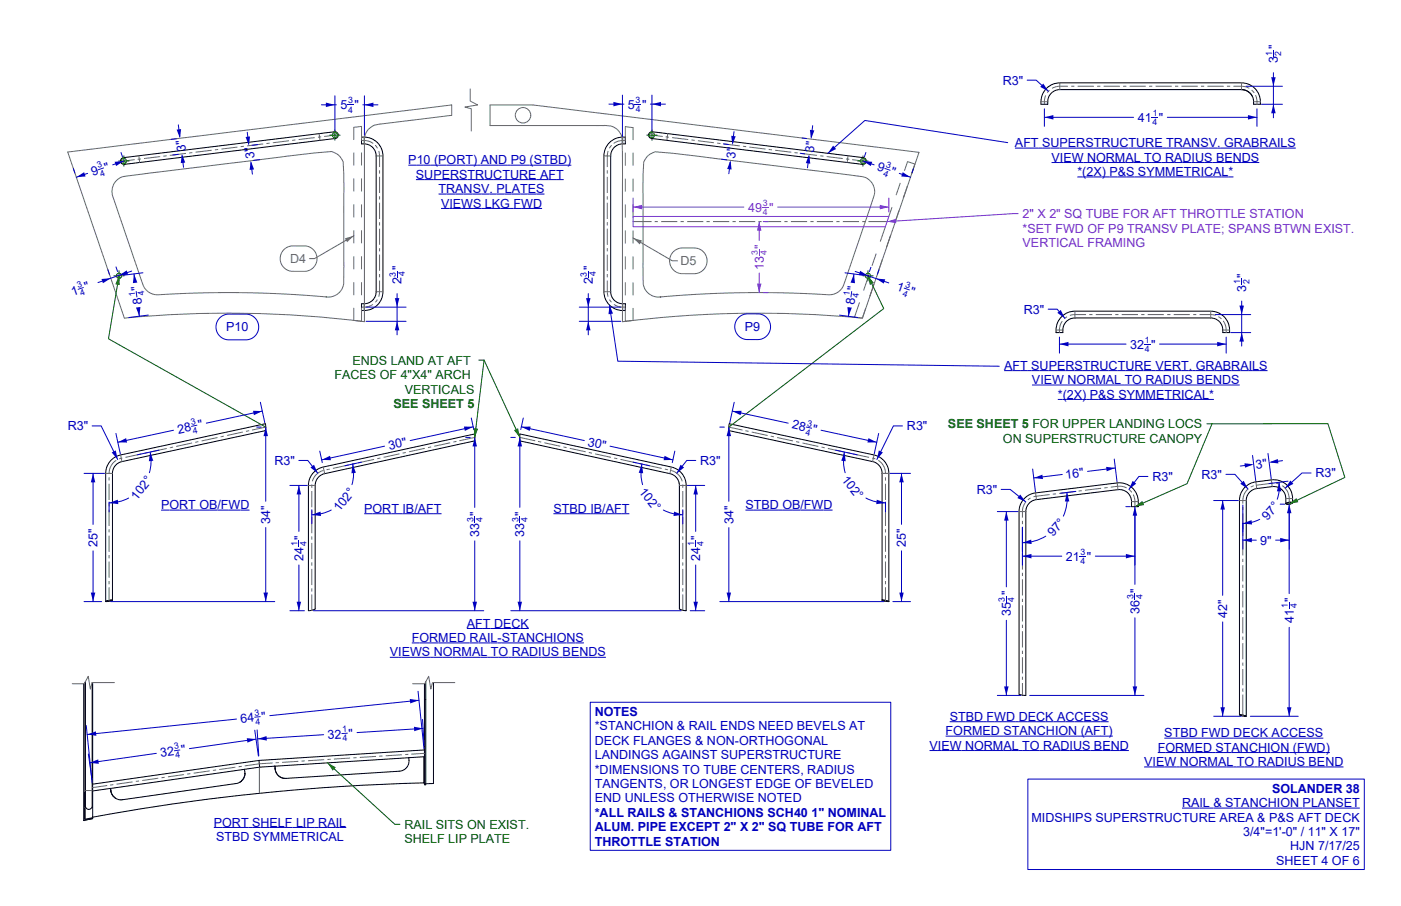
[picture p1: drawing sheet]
<svg xmlns="http://www.w3.org/2000/svg" width="432mm" height="279mm" viewBox="0 0 432 279" stroke-linecap="round" stroke-linejoin="round" font-family="sans-serif">
<!-- layer: Make2D -->
<g fill="#000">
<circle cx="398.2" cy="155.1" r=".09"/>
<circle cx="32.8" cy="185.4" r=".09"/>
<circle cx="273.7" cy="185.4" r=".09"/>
<circle cx="75.5" cy="238.5" r=".09"/>
<circle cx="130.8" cy="233.4" r=".09"/>
<circle cx="383.9" cy="220.8" r=".09"/>
</g>
<g fill="none" stroke="#000" stroke-width=".31">
<path d="M322.5 27.3a5.8 5.8 0 0 1 4.1-1.7h56a5.7 5.7 0 0 1 5.7 6.6h-1.9a3.8 3.8 0 0 0-3.8-4.6h-56a3.8 3.8 0 0 0-3.7 4.6h-1.9a5.5 5.5 0 0 1 1.5-4.9zM382.6 27.6a3.7 3.7 0 0 1 3.4 2.1M37.4 49a4.3 4.3 0 0 1 2.8-.6l60.8-7.5a4.3 4.3 0 0 1 2.8-.1 1.08 1.08 0 0 1 .3 1.3 1.08 1.08 0 0 1-1.1 .6l-61.7 7.6a7.3 7.3 0 0 1-3.7 .2l-.4-.6zM111.4 42.3a5.9 5.9 0 0 1 6.6 5.8v41.9a5.8 5.8 0 0 1-6.6 5.7v-2a3.8 3.8 0 0 0 4.5-3.7v-41.9a3.8 3.8 0 0 0-4.5-3.7zM187.8 44a5.7 5.7 0 0 1 4.9-1.6v2a3.8 3.8 0 0 0-4.5 3.7v41.9a3.8 3.8 0 0 0 4.5 3.7v2a5.8 5.8 0 0 1-6.6-5.7v-41.9a5.8 5.8 0 0 1 1.7-4.1zM200.1 41.1a2.76 2.76 0 0 1 2.7-.3l61.2 7.6a4.3 4.3 0 0 1 2.8 .6 1.08 1.08 0 0 1 0 1.3 1.08 1.08 0 0 1-1.3 .4l-61.7-7.6a7.3 7.3 0 0 1-3.6-.7l-.3-.7zM327.2 97.7a5.8 5.8 0 0 1 4.1-1.7h41.9a5.8 5.8 0 0 1 5.7 6.6h-2a3.8 3.8 0 0 0-3.7-4.5h-41.9a3.8 3.8 0 0 0-3.7 4.5h-2a5.7 5.7 0 0 1 1.6-4.9zM81.7 132.8h.1M81.7 130.7h.1M160.2 133.8l46.7 10.2a5.8 5.8 0 0 1 4.6 5.7l-.1 38.6-2-.5v-38.1a3.7 3.7 0 0 0-2.9-3.6l-46.3-10.1zM224.8 130.7l44.6 9.6a5.8 5.8 0 0 1 4.6 5.7v39.5l-2.1-.4v-39.1a3.7 3.7 0 0 0-3-3.7l-44.1-9.5zM224.8 130.7h.1"/>
<path d="M224.8 132.8h.1M96.9 145.5l1.3-1 1.4-.5 46.7-10.2v2.2l-46.2 10.1a3.7 3.7 0 0 0-3 3.6v38.1l-2 .5v-39l.6-2.2zM315.7 153.7a10.3 10.3 0 0 1 6.8-2.1l19.1-2.3a10.5 10.5 0 0 1 6.1 .3 6.4 6.4 0 0 1 3.1 6.6h-2.1a4.2 4.2 0 0 0-3.6-5.2l-25.5 3.1a3.9 3.9 0 0 0-3.4 4.7v55.6l-.3 .1-1.8-.4v-55.7a6.1 6.1 0 0 1 1.6-4.7zM396.3 155.3v-1.5a3.7 3.7 0 0 0-4.2-3.7l-4.8 .6a3.7 3.7 0 0 0-3.2 3.7v66.5M396.6 155.2l.3-.2a.88 .88 0 0 1 1.2 .2l-.3 .1a.88 .88 0 0 1-1.2-.1zM398.4 155.1l-1.1 .4-1-.2M398.4 155.1l-1.1-.2-1 .4M398.4 155.1a6 6 0 0 0-6.6-7.1l-4.7 .6a5.8 5.8 0 0 0-5.1 5.8v66M34.4 185.1h.1M34.5 185.1l-1.7 .3 1.6-.3M34.7 185.1l-2.1 .4M34.7 185.1h.1"/>
<path d="M34.7 185.1v-39.1a3.7 3.7 0 0 1 2.9-3.7l44.1-9.5 .1-2-.1-.1-44.5 9.6a5.8 5.8 0 0 0-4.6 5.7v39.5M271.9 185.1h.1M271.9 185.1l2.1 .4M272.1 185.1h.1M272.1 185.1l1.6 .3-1.6-.3M26.2 210.5v42.5h-.4v-42.1M26.3 210.2v38.5M28.4 210.5v37.3a1.15 1.15 0 0 1-.5 1.6 1.15 1.15 0 0 1-1.6-.7M28.6 210.5v42l-2.4 .4M130.8 210.9v4.9M130.8 215.8v26.2h.4v-26.2M130.8 215.8h.4"/>
<path d="M131.2 210.3v5.5M133.6 210.5v31.1l-2.4 .1M75.3 237.2l.2 1.3M75.5 238.5a3.2 3.2 0 0 1-2.7 3.1l-35 5a3.3 3.3 0 0 1-3.8-3.5l.4 1.7 1.3 1.4M75.5 238.5l-.4 1.6-1.3 1.2M79.8 234.5l.3 2.1M79.8 234.5l-51.2 7.3M84.7 236.3l-4.8 .3-51.3 7.3M84.7 236.3a3.3 3.3 0 0 0 3.5 3.7M84.8 236.3h.1M84.8 236.3v.8a3.2 3.2 0 0 0 3.4 2.9M126 233.7l-41.3 2.6"/>
<path d="M126 233.7a3.6 3.6 0 0 1-.5 2.7l-1 1-1.4 .4-34.9 2.2M126 233.7l4.7-.3v8l-26.5 1.2-26.5 2.3-24.4 3-24.7 4.1M130.7 233.4v8M130.8 231.3l-51 3.2M382 220.4l2.1 .5M382 220.4l1.1 .4M382.2 220.5l1.7 .3zM383.1 220.8l1 .1M28.4 252.5l-2 .4M28.6 252.2l-2.4 .4M80 244.7h.1M130.7 241.4h.1"/>
</g>
<g fill="none" stroke="#696969" stroke-width=".31">
<path d="M320.8 31.4h2.1M326.6 25.6v2M382.6 25.6v2M386.4 31.4h2.1M112.2 42.3v2.1M115.9 48.1h2.1M191.9 42.3v2.1M112.2 93.7v2.1M186.1 90h2.1M191.9 93.7v2.1M325.5 101.8h2.1M376.9 101.8h2.1"/>
<path d="M32.6 146h2.1M37.2 140.3h.1M37.2 140.3l.4 2M95.1 149.7h2M269.4 140.3l-.5 2M269.4 140.3h.1M314.1 157.8h2.1M319.2 152l.2 2.1M344.3 148.9l.1 1.1M349.8 154.7h-1.1M384.1 154.4h-2.1M387.1 148.6l.1 1"/>
<path d="M391.8 148l.2 1M398.4 153.8h-2.1M26.3 243.8h2.1"/>
</g>
<circle cx="383.1" cy="220.6" r=".06" fill="#696969"/>
<g fill="none" stroke="#696969" stroke-width=".31">
<path d="M144.9 27.4v3.7l2.3 1.3-3.9 .6 2 .5v6.9M164.3 32.4l118.9 14.6-17.4 51.1a335.4 335.4 0 0 0-74 1.1l-.1-57a4.9 4.9 0 0 0-5.1-3.5h-35.6M322.3 29.4l-.4 1.2v1.6M323.5 27.8l-.7 .8M329.1 26.6l-3.2 .1-1.6 .5M330.1 26.6h1M332.1 26.6h5M338.1 26.6h1M340.1 26.6h5M346.1 26.6h1M348.1 26.6h5M354.1 26.6h1"/>
<path d="M356.1 26.6h5M362.1 26.6h1M364.1 26.6h5M370.1 26.6h1M372.1 26.6h5M378.1 26.6h1M380.1 26.6l3.3 .1 1.6 .5M385.8 27.8l.7 .8M387 29.4l.4 1.2v1.6M20.9 46.9l17.4 51.2M41.4 49.3l-3.2 .4M42.8 48l.2 2.1"/>
<path d="M43.4 49l-1 .1M49.4 48.3l-5 .6M51.3 48l-.9 .2M57.3 47.3l-5 .6M59.3 47.1l-1 .1M65.2 46.3l-4.9 .6M67.2 46.1l-1 .1M73.2 45.4l-5 .6M75.2 45.1l-1 .1M81.1 44.4l-4.9 .6M83.1 44.1l-1 .2M89.1 43.4l-5 .6"/>
<path d="M91 43.2l-.9 .1M97 42.4l-5 .6M98.4 41.2l.2 2.1M99 42.2l-1 .1M103.2 41.7l-3.2 .4M109 47v4M109 55v4M111.4 43.3l1.9 .1 1.7 .8M111.4 43v-4l-2.4 .3v3.7M111.4 47v4M111.4 55v4M115.7 44.8l.6 .8"/>
<path d="M116.7 46.6l.3 1.1v3.8M117 54.5v5M117 52.5v1M186.1 48.1h2.1M187.2 54.5v5M187.2 52.5v1M187.4 46.6l-.2 1.1v3.8M188.5 44.8l-.6 .8M192.7 43.1v-4l2.4 .3v3.7M192.7 47.1v4M192.7 55.1v4M192.7 43.3l-1.8 .1-1.7 .8"/>
<path d="M195.1 47.1v4M195.1 55.1v4M199.8 47.9l2.2-1.1 4.8 .4 58.6 7.2a4.8 4.8 0 0 1 3.7 7l-7.3 21.2a24.1 24.1 0 0 1-2.6 6.7 6.6 6.6 0 0 1-5.6 1.5l-12.5-.5h-12.5l-12.5 .4-12.5 .9a4.8 4.8 0 0 1-5.4-4v-34.7l.2-2.9zM200.9 41.7l3.3 .4M205.2 42.2l1 .1M205.8 41.2l-.3 2.1M207.2 42.4l4.9 .6M213.1 43.2l1 .1M215.1 43.4l5 .6M221.1 44.1l.9 .2M223 44.4l5 .6M229 45.1l1 .1"/>
<path d="M231 45.4l4.9 .6M236.9 46.1l1 .1M238.9 46.3l5 .6M244.9 47.1l1 .1M246.9 47.3l4.9 .6M252.8 48l1 .2M254.8 48.3l5 .6M260.8 49l.9 .1M261.4 48l-.3 2.1M262.7 49.3l3.3 .4M277.5 56.4l-1.3 3.8M278.8 52.6l.9-2.8 2.3 .8-1 2.9"/>
<path d="M279.7 57.3l-1.3 3.8M109 63v4M109 71v4M109 79v4M111.4 63v4M111.4 71v4M111.4 79v4M117 78.5v5M117 76.5v1M117 70.5v5M117 62.5v5M117 60.5v1"/>
<path d="M117 68.5v1M187.2 78.5v5M187.2 70.5v5M187.2 62.5v5M187.2 60.5v1M187.2 68.5v1M187.2 76.5v1M192.7 63.1v4M192.7 71.1v4M192.7 79.1v4M195.1 63.1v4M195.1 71.1v4"/>
<path d="M195.1 79.1v4M195.1 68.3h5.7M201.8 68.3h1M203.8 68.3h5M209.8 68.3h1M211.8 68.3h5M217.8 68.3h1M219.8 68.3h5M225.8 68.3h1M227.8 68.3h5M233.8 68.3h1M235.8 68.3h5"/>
<path d="M241.8 68.3h1M243.8 68.3h5M249.8 68.3h1M251.8 68.3h5M257.8 68.3h1M259.8 68.3h5M265.8 68.3h1M267.8 68.3h5.6M270 78.2l-1.2 3.8M272.9 69.9l-1.6 4.5M274.9 64l-1 2.8M277.1 64.9l-1.3 3.8"/>
<path d="M109 87v4M111.4 95v4.1l-2.4-.3v-3.8M111.4 87v4M115 93.9l-1.7 .7-1.9 .1M115.9 90h2.1M116.3 92.4l-.6 .8M117 86.5v3.8l-.3 1.2M117 84.5v1M187.2 86.5v3.8l.2 1.2M187.2 84.5v1M187.9 92.4l.6 .8M189.2 93.9l1.6 .7 1.9 .1"/>
<path d="M192.7 95.1v4l2.4-.3v-3.7M192.7 87.1v4M195.1 87.1v4M264.9 93.4l-1.6 4.5 2.5 .2 1-2.9M267.5 85.8l-1.3 3.8M327.4 99l-.7 1.7-.2 1.9M328.8 97.7l-.7 .6M331.3 96v2.1M334.7 97h-3.8l-1.1 .3M335.7 97h1M337.7 97h5M343.7 97h1"/>
<path d="M345.7 97h5M351.7 97h1M353.7 97h5M359.7 97h1M361.7 97h5M367.7 97h1M369.7 97h3.9l1.1 .3M373.2 96v2.1M375.6 97.7l.8 .6M377.1 99l.7 1.7 .1 1.9M43.6 140l-4.9 1M45.5 139.6l-1 .2"/>
<path d="M51.4 138.3l-4.9 1.1M53.3 137.9l-.9 .2M59.2 136.6l-4.9 1.1M61.2 136.2l-1 .2M67 134.9l-4.9 1.1M69 134.5l-1 .2M74.8 133.2l-4.8 1.1M76.8 132.8l-1 .2M81.9 131.7l-4.1 .9M123.1 140l-4.9 1M125.1 139.5l-1 .3M130.9 138.3l-4.9 1"/>
<path d="M132.9 137.8l-1 .2M138.7 136.6l-4.8 1M140.7 136.1l-1 .2M146.3 134.9l-4.6 1M160.2 134.9l4.7 1M165.8 136.1l1 .2M167.8 136.6l4.9 1M173.7 137.8l.9 .2M175.6 138.3l4.9 1M181.5 139.5l.9 .3M183.4 140l4.9 1M224.6 131.7l4.2 .9"/>
<path d="M229.7 132.8l1 .2M231.7 133.2l4.9 1.1M237.6 134.5l.9 .2M239.5 134.9l4.9 1.1M245.4 136.2l1 .2M247.3 136.6l4.9 1.1M253.2 137.9l1 .2M255.2 138.3l4.8 1.1M261 139.6l1 .2M263 140l4.9 1M33.6 157.2v5M33.6 149.2v5"/>
<path d="M33.6 147.2v1M33.6 155.2v1M35.8 142a4.8 4.8 0 0 0-2.2 4.2M37.7 141.3l-1 .2M96.1 159.4v5M96.1 151.4v5M96.1 157.4v1M96.1 149.4v1M99.6 144l.5 2.1M99.7 145.1a4.8 4.8 0 0 0-3.4 3.3M101.6 144.7l-1 .2M107.5 143.4l-4.9 1"/>
<path d="M109.4 143l-.9 .2M115.3 141.7l-4.9 1M117.3 141.2l-1 .3M189.3 141.2l1 .3M191.2 141.7l4.9 1M197.1 143l1 .2M199.1 143.4l4.8 1M204.9 144.7l1 .2M206.9 145.1a4.8 4.8 0 0 1 3.4 3.3M206.9 144l-.4 2.1M209.4 149.7h2.1M210.4 149.4v1"/>
<path d="M210.4 159.4v5M210.4 151.4v5M210.4 157.4v1M268.8 141.3l1 .2M270.7 142a4.8 4.8 0 0 1 2.2 4.2M271.9 146h2M272.9 157.2v5M272.9 149.2v5M272.9 147.2v1M272.9 155.2v1M316.1 154.9a7.3 7.3 0 0 0-1 4.7M317.6 153.6l-.8 .5"/>
<path d="M323.5 152.5l-5 .7M325.5 152.3l-1 .1M331.4 151.6l-4.9 .6M333.4 151.3l-1 .1M339.4 150.6l-5 .6M341.4 150.3l-1 .2M342.4 150.2l1.6-.2a5 5 0 0 1 3.2 .5M344.4 150l.2 1M348.1 151l.7 .7M349.3 152.6l.5 1.5v2.1M350.8 154.7h-1M383.1 156.3v1"/>
<path d="M383.1 158.3v5M384.7 150.8l-.5 .4a5.3 5.3 0 0 0-1.1 4.1M386.4 149.8l-.9 .4M387.2 149.6l.1 1.1M392 149l.1 1.1M392.3 149l-4.9 .6M393.3 149.1l1 .2M395.2 149.8a5.5 5.5 0 0 1 2.1 5.7M33.6 173.2v5M33.6 165.2v5M33.6 163.2v1M33.6 171.2v1"/>
<path d="M33.6 179.2v1M96.1 175.4v5M96.1 167.4v5M96.1 165.4v1M96.1 173.4v1M210.4 175.4v5M210.4 167.4v5M210.4 165.4v1M210.4 173.4v1M272.9 173.2v5M272.9 165.2v5M272.9 163.2v1"/>
<path d="M272.9 171.2v1M272.9 179.2v1M315.1 178.6v5M315.1 176.6v1M315.1 170.6v5M315.1 168.6v1M315.1 162.6v5M315.1 160.6v1M383.1 164.3v1M383.1 166.3v5M383.1 172.3v1M383.1 174.3v5"/>
<path d="M33.6 181.2v4.2M96.1 181.4v1M96.1 183.4v4.8M210.4 181.4v1M210.4 183.4v4.8M272.9 181.2v4.2M315.1 186.6v5M315.1 184.6v1M315.1 194.6v5.1M315.1 192.6v1M383.1 180.3v1M383.1 182.3v5"/>
<path d="M383.1 188.3v1M383.1 190.3v5M383.1 196.3v1M383.1 198.3v5M35.3 210.5h-6.9l-.5 2-.7-3.9-1.2 2.3h-3.7M140.2 210.5h-6.9l-.5 2-.7-3.9-1.2 2.3h-3.7M315.1 210.6v3.8M315.1 208.7v1M315.1 202.7v5M315.1 200.7v1M383.1 204.3v1M383.1 206.3v5"/>
<path d="M383.1 212.3v1M383.1 214.3v6.5M48.8 240l-5 .7M50.8 239.7l-1 .2M56.7 238.9l-4.9 .7M58.7 238.6l-1 .1M64.6 237.7l-4.9 .7M66.6 237.5l-1 .1M72.5 236.6l-4.9 .7M74.5 236.3l-1 .2M79.9 235.6l-4.4 .6M79.9 236.6v8.1"/>
<path d="M84 235.3l-4 .2M85.9 235.2h-1M91.9 234.8l-5 .3M93.9 234.7h-1M99.9 234.3l-5 .3M101.9 234.2h-1M107.9 233.8l-5 .3M109.9 233.6l-1 .1M115.9 233.3l-5 .3M117.9 233.1l-1 .1M123.9 232.8l-5 .3M125.9 232.6l-1 .1"/>
<path d="M130.8 232.3l-3.9 .3M33 242.3l-4.4 .6M34.9 242l-1 .1M40.9 241.1l-5 .7M42.9 240.8l-1 .2"/>
<circle cx="161.2" cy="35.6" r="2.38"/>
</g>
<circle cx="283.2" cy="47" r=".06" fill="#696969"/>
<path d="M164.3 32.4h-13.3v6.3M20.9 46.9l118.3-14.5v3.2l-22 2.7a5 5 0 0 0-4.9 5.7v55.2a335.6 335.6 0 0 0-74-1.1M35.7 55.8l1.5-1.1 1.5-.4 53.3-6.6 10.1-1a4.9 4.9 0 0 1 3.7 3.3l.2 6.1v29.2a6.4 6.4 0 0 1-.5 3.7 4.8 4.8 0 0 1-4.9 2.6l-12.1-.9-12.8-.4h-12.2l-12.7 .5a6 6 0 0 1-6.5-2.4l-9.2-26.7a5.1 5.1 0 0 1 .6-5.9zM207.5 77.6a4 4 0 0 1 2.8-1.1h4a4 4 0 0 1 3.6 4.1 4 4 0 0 1-3.9 3.8h-4a4 4 0 0 1-3.4-2.6 4 4 0 0 1 .9-4.2z" fill="none" stroke="#696969" stroke-width=".31"/>
<path d="M195.1 73.4l2.8 .8-.7 1.2z" fill="#696969"/>
<path d="M87.5 77a3.9 3.9 0 0 1 2.8-1.2h3.8a3.9 3.9 0 0 1 3.6 4.1 3.9 3.9 0 0 1-3.9 3.8h-3.9a3.9 3.9 0 0 1-3.3-2.6 3.9 3.9 0 0 1 .9-4.1zM195.1 73.4l12.1 7h1.6" fill="none" stroke="#696969" stroke-width=".31"/>
<path d="M106.3 73.5l2.7-.8-2 2z" fill="#696969"/>
<path d="M109 72.7l-12.1 7.1h-1.6" fill="none" stroke="#696969" stroke-width=".31"/>
<g fill="none" stroke="#006300" stroke-width=".31">
<path d="M36.6 49.7h3.2M38.2 48.1v3.1M38.6 50.3h.1M101.6 41.7h3.2M103.2 40.1v3.2M103.6 42.3h.1M199.4 41.7h3.1M200.9 40.1v3.2M201.4 42.3h.1M264.4 49.7h3.2M266 48.1v3.1M266.4 50.3h.1"/>
<path d="M35.1 85.1h3.2M36.7 83.5v3.1M37.1 85.7h.1M37.2 85.6a.8 .8 0 0 0-.2-1.3 .8 .8 0 0 0-1.1 .8 .8 .8 0 0 0 1.1 .7l.2-.2M265.9 85.1h3.2M267.5 83.5v3.1M267.9 85.7h.1"/>
<circle cx="38.2" cy="49.7" r=".79"/>
<circle cx="103.2" cy="41.7" r=".79"/>
<circle cx="200.9" cy="41.7" r=".79"/>
<circle cx="266" cy="49.7" r=".79"/>
<circle cx="267.5" cy="85.1" r=".79"/>
</g>
<path d="M36.7 85.1l.2 2.8-1.4-.2z" fill="#006300"/>
<path d="M36.7 85.1l-3.3 19.4 48.5 27.2" fill="none" stroke="#006300" stroke-width=".31"/>
<path d="M349.8 156.2l2.3-1.7 .5 1.3z" fill="#006300"/>
<path d="M373.6 130.7l-7.7 18.5-16.1 7" fill="none" stroke="#006300" stroke-width=".31"/>
<path d="M397.3 155.4l2.3-1.8 .5 1.3z" fill="#006300"/>
<path d="M372 130.7h37.3l5.2 16.5-17.2 8.2" fill="none" stroke="#006300" stroke-width=".31"/>
<path d="M101 235.3l2.5 1.3-1 1z" fill="#006300"/>
<path d="M101 235.3l20.7 18.9h1.6" fill="none" stroke="#006300" stroke-width=".31"/>
<path d="M267.5 85.1l1.8 2.2-1.2 .6z" fill="#006300"/>
<path d="M267.5 85.1l4.9 10.1-47.8 36.5" fill="none" stroke="#006300" stroke-width=".31"/>
<path d="M195.1 66.8h78.8l-1 3.1h-77.8z" fill="none" stroke="#7d26cd" stroke-width=".31"/>
<g fill="#7d26cd">
<path d="M233.8 77h.3v1.9h-.3z"/>
<path d="M233.3 87.5h1.4l-.7 2.7z"/>
<path d="M234 68.3l.7 2.8h-1.4z"/>
</g>
<path d="M234 68.3v5.8M235.2 68.3h1.6M234 84.2v6M235.2 90.2h1.6" fill="none" stroke="#7d26cd" stroke-width=".31"/>
<path d="M273.4 68.3l2.7-.8 .1 1.4z" fill="#7d26cd"/>
<path d="M313.8 65.9l-40.4 2.4" fill="none" stroke="#7d26cd" stroke-width=".31"/>
<g fill="#7d26cd">
<path d="M234.9 63.7h1.9v.3h-1.9z"/>
<path d="M195.1 63.9l2.8-.7v1.4z"/>
<path d="M271.2 63.2l2.7 .7-2.7 .7z"/>
</g>
<path d="M195.1 61.1v4.3M195.1 63.9h34.2M239.7 63.9h34.2M273.9 61.1v4.3" fill="none" stroke="#7d26cd" stroke-width=".31"/>
<g fill="#0000bf">
<path d="M122.2 83.6h.3v1.9h-.3z"/>
<path d="M121.7 91.9h1.4l-.7 2.8z"/>
<path d="M122.4 99.1l.7 2.8h-1.4z"/>
</g>
<path d="M112.8 94.7h12.4M112.8 99.1h12.4M122.4 90.5v12.8" fill="none" stroke="#0000bf" stroke-width=".31"/>
<g fill="#0000bf">
<path d="M181.2 83.6h.3v1.9h-.3z"/>
<path d="M180.6 91.9h1.4l-.7 2.8z"/>
<path d="M181.3 99.1l.7 2.8h-1.4z"/>
</g>
<path d="M178.5 94.7h12.8M178.5 99.1h12.8M181.3 90.5v12.8" fill="none" stroke="#0000bf" stroke-width=".31"/>
<g fill="#0000bf">
<path d="M397.2 185.9h.3v1.9h-.3z"/>
<path d="M396.6 218.1h1.4l-.7 2.8z"/>
<path d="M397.3 155.5l.7 2.8h-1.4z"/>
</g>
<path d="M394.6 155.5h1.4M397.3 155.5v27.5M397.3 193.5v27.4M385.4 220.9h14.7" fill="none" stroke="#0000bf" stroke-width=".31"/>
<g fill="#0000bf">
<path d="M376.1 218.1h1.4l-.7 2.8z"/>
<path d="M376.8 154.4l.7 2.7h-1.4z"/>
</g>
<path d="M374.1 154.4h7.6M376.8 154.4v29.2M376.8 191.8v29.1M374.1 220.9h8.5" fill="none" stroke="#0000bf" stroke-width=".31"/>
<g fill="#0000bf">
<path d="M349.6 183.1h.3v1.9h-.3z"/>
<path d="M349.1 211.7h1.4l-.7 2.8z"/>
<path d="M349.8 156.2l.7 2.8h-1.4z"/>
</g>
<path d="M347 156.2h1.4M349.8 156.2v24M349.8 190.5v24M317.4 214.5h35.2" fill="none" stroke="#0000bf" stroke-width=".31"/>
<g fill="#0000bf">
<path d="M310 183.8h.3v2h-.3z"/>
<path d="M309.5 211.7h1.4l-.7 2.8z"/>
<path d="M310.2 157.8l.7 2.7h-1.4z"/>
</g>
<path d="M307.4 157.8h6.3M310.2 157.8v23.2M310.2 191.3v23.2M307.4 214.5h7.2" fill="none" stroke="#0000bf" stroke-width=".31"/>
<path d="M382.3 149.2l1-.9 1.3 2.5z" fill="#0000bf"/>
<path d="M377.8 146.3h2.8l4 4.5" fill="none" stroke="#0000bf" stroke-width=".31"/>
<path d="M397.7 148.2l.9 1-2.5 1.4z" fill="#0000bf"/>
<path d="M404.1 145.9h-2.8l-5.2 4.7" fill="none" stroke="#0000bf" stroke-width=".31"/>
<path d="M349.1 148.3l1.1 .8-2.3 1.8z" fill="#0000bf"/>
<path d="M353.8 146.9h-2.8l-3.1 4" fill="none" stroke="#0000bf" stroke-width=".31"/>
<path d="M314.4 152.5l1.8 2.3-2.6-1.2z" fill="#0000bf"/>
<path d="M308.6 150.9h2.8l4.8 3.9" fill="none" stroke="#0000bf" stroke-width=".31"/>
<g fill="#0000bf">
<path d="M383.5 142.9l2.9 .3-2.7 1z"/>
<path d="M391.2 142.6l2.6-1.1 .2 1.4z"/>
</g>
<path d="M390.8 139.8l1 7.8M385.8 143.3l-3.5 .4M386 140.4l1 7.9M395.3 142.1l-3.6 .4" fill="none" stroke="#0000bf" stroke-width=".31"/>
<g fill="#0000bf">
<path d="M318.6 147.4l2.7-1 .2 1.3z"/>
<path d="M340.9 144l2.9 .3-2.7 1z"/>
</g>
<path d="M318.3 144.6l.8 7.1M327.4 146.3l-8.8 1.1M343.4 141.6l.9 7M343.8 144.3l-8.6 1.1" fill="none" stroke="#0000bf" stroke-width=".31"/>
<g fill="#0000bf">
<path d="M30.2 52.2l1.8-.6 .1 .3-1.8 .6z"/>
<path d="M35.3 49.9l2.9-.2-2.4 1.5z"/>
<path d="M23.5 54.7l2.4-1.6 .5 1.3z"/>
</g>
<path d="M22.6 52l.5 1.3M27 53.5l-3.5 1.2M37.3 47l.4 1.3M38.2 49.7l-3.5 1.1" fill="none" stroke="#0000bf" stroke-width=".31"/>
<g fill="#0000bf">
<path d="M56.1 47.5l1 2.6-1.4 .2z"/>
<path d="M54.4 40l1.4-.2-.3 2.8z"/>
</g>
<path d="M55 38.5l.4 3.6M54.4 42.8l-1.7 .2M55 47.6l-1.7 .2M56.1 48l.5 3.6" fill="none" stroke="#0000bf" stroke-width=".31"/>
<g fill="#0000bf">
<path d="M75.7 42.3l1.4-.2-.4 2.8z"/>
<path d="M77.3 49.6l1 2.6-1.4 .2z"/>
</g>
<path d="M76.2 40.8l.4 3.5M77.4 50.2l.4 3.5M79.5 44.6l-1.9 .2M80 49.2l-1.8 .3" fill="none" stroke="#0000bf" stroke-width=".31"/>
<g fill="#0000bf">
<path d="M107.1 32.2h1.9v.3h-1.9z"/>
<path d="M100.4 31.6l2.8 .7-2.8 .7z"/>
<path d="M112.3 32.3l2.8-.7v1.4z"/>
</g>
<path d="M99.1 32.3h4.6M103.2 29.5v10.8M111.8 32.3h4.7M112.3 29.5v12.2" fill="none" stroke="#0000bf" stroke-width=".31"/>
<g fill="#0000bf">
<path d="M195.7 32h1.9v.3h-1.9z"/>
<path d="M200.9 32.1l2.8-.7v1.4z"/>
<path d="M189.1 31.4l2.7 .7-2.7 .7z"/>
</g>
<path d="M187.7 32.1h4.6M191.8 29.3v12.8M200.5 32.1h4.6M200.9 29.3v11" fill="none" stroke="#0000bf" stroke-width=".31"/>
<g fill="#0000bf">
<path d="M272.7 51.8l1.8 .6-.1 .3-1.8-.6z"/>
<path d="M266 49.7l2.8 .2-.4 1.3z"/>
<path d="M278.2 53.1l2.4 1.6-2.8-.3z"/>
</g>
<path d="M266 49.7l3.4 1.1M266.9 47l-.5 1.3M277.2 53.5l3.4 1.2M281.5 52l-.4 1.3" fill="none" stroke="#0000bf" stroke-width=".31"/>
<g fill="#0000bf">
<path d="M249.4 47.6l.3 2.9-1.3-.2z"/>
<path d="M249.6 40.1l1.4 .1-1 2.7z"/>
</g>
<path d="M250.5 38.8l-.5 3.5M246.6 47.3l1.4 .2M247.2 42.6l1.4 .1M249.3 48.2l-.4 3.6" fill="none" stroke="#0000bf" stroke-width=".31"/>
<g fill="#0000bf">
<path d="M225.4 41.9l1.3 .1-1 2.7z"/>
<path d="M225.1 49.4l.4 2.9-1.4-.2z"/>
</g>
<path d="M222.4 49.1l1.6 .2M223 44.4l1.5 .2M225.1 50l-.5 3.6M226.2 40.6l-.4 3.5" fill="none" stroke="#0000bf" stroke-width=".31"/>
<g fill="#0000bf">
<path d="M355 36h1.9v.3h-1.9z"/>
<path d="M321.9 36.2l2.8-.7v1.4z"/>
<path d="M384.6 35.5l2.8 .7-2.8 .7z"/>
</g>
<path d="M321.9 33.5v5.5M321.9 36.2h27.5M359.8 36.2h27.6M387.4 33.5v5.5" fill="none" stroke="#0000bf" stroke-width=".31"/>
<path d="M321.5 25.8l1.6 2.4-2.5-1.4z" fill="#0000bf"/>
<path d="M316.6 24.7h2.8l3.7 3.5" fill="none" stroke="#0000bf" stroke-width=".31"/>
<g fill="#0000bf">
<path d="M392.3 15.5h.3v1.9h-.3z"/>
<path d="M391.8 23.8h1.4l-.7 2.8z"/>
<path d="M392.5 32.2l.7 2.7h-1.4z"/>
</g>
<path d="M384 26.6h11.3M388.8 32.2h6.5M392.5 22.4v13.9" fill="none" stroke="#0000bf" stroke-width=".31"/>
<path d="M256.8 44.9l.9 1.1-2.5 1.3z" fill="#0000bf"/>
<path d="M310.6 44l-44-6.8-11.4 10.1" fill="none" stroke="#0000bf" stroke-width=".31"/>
<g fill="#0000bf">
<path d="M352.6 106h1.9v.3h-1.9z"/>
<path d="M326.5 106.1l2.8-.7v1.4z"/>
<path d="M375.1 105.4l2.8 .7-2.8 .7z"/>
</g>
<path d="M326.5 104v4.9M326.5 106.1h20.6M357.4 106.1h20.5M377.9 104v4.9" fill="none" stroke="#0000bf" stroke-width=".31"/>
<path d="M325.9 96.5l1-.9 1.3 2.5z" fill="#0000bf"/>
<path d="M323.1 95.4h2.7l2.4 2.7" fill="none" stroke="#0000bf" stroke-width=".31"/>
<g fill="#0000bf">
<path d="M382.6 85.9h.2v1.9h-.2z"/>
<path d="M382 94.2h1.4l-.7 2.8z"/>
<path d="M382.7 102.6l.7 2.7h-1.4z"/>
</g>
<path d="M374.5 97h11M382.7 92.8v13.9M379.3 102.6h6.2" fill="none" stroke="#0000bf" stroke-width=".31"/>
<path d="M187.8 94.1l1.1 2.6-1.3 .2z" fill="#0000bf"/>
<path d="M187.8 94.1l2.6 17.3 117.6 1.5" fill="none" stroke="#0000bf" stroke-width=".31"/>
<g fill="#0000bf">
<path d="M383.1 166.6l2.7-.7v1.4z"/>
<path d="M394.6 165.9l2.7 .7-2.7 .7z"/>
</g>
<path d="M383.1 155.7v13.7M397.3 156.9v12.5M383.1 166.6h4.1M393.2 166.6h4.1" fill="none" stroke="#0000bf" stroke-width=".31"/>
<g fill="#0000bf">
<path d="M332.8 171.4h1.9v.3h-1.9z"/>
<path d="M315.1 171.5l2.8-.7v1.4z"/>
<path d="M347 170.8l2.8 .7-2.8 .7z"/>
</g>
<path d="M349.8 157.6v16.7M315.1 162.6v11.7M315.1 171.5h12.1M337.6 171.5h12.2" fill="none" stroke="#0000bf" stroke-width=".31"/>
<g fill="#0000bf">
<path d="M383.1 161.4l2.6-1 .2 1.4z"/>
<path d="M394.2 148.7l.7 2.8h-1.4z"/>
</g>
<path d="M394.2 148.7l.1 2.3-.6 3M397 148.4l-5.9 .7M383.1 161.4v2.8M388.3 160.2a11.3 11.3 0 0 1-5.2 1.2" fill="none" stroke="#0000bf" stroke-width=".31"/>
<g fill="#0000bf">
<path d="M315.1 167.4l2.7-1 .2 1.4z"/>
<path d="M328.8 151.9l.8 2.7-1.4 .1z"/>
</g>
<path d="M328.8 151.9a13.8 13.8 0 0 1-1.1 7.3M331.6 151.5l-4.7 .6M315.1 162.7v7.4M322.3 165.3a13.8 13.8 0 0 1-7.2 2.1" fill="none" stroke="#0000bf" stroke-width=".31"/>
<g fill="#0000bf">
<path d="M277.9 146l.6 2.8h-1.3z"/>
<path d="M277.2 182.7h1.3l-.6 2.8z"/>
</g>
<path d="M274.3 146h6.3M277.9 146v15.7M277.9 169.9v15.6M275.2 185.5h5.4" fill="none" stroke="#0000bf" stroke-width=".31"/>
<g fill="#0000bf">
<path d="M270.2 154.1l2.7 1-2.8 .4z"/>
<path d="M260.3 139.4l.4 2.8-1.4-.1z"/>
</g>
<path d="M257.5 138.8l6.7 1.5M260.3 139.4a13 13 0 0 0 .2 6.4M266.9 153.6a13 13 0 0 0 6 1.5M272.9 154.8v3.1" fill="none" stroke="#0000bf" stroke-width=".31"/>
<path d="M270.9 138.9l1.2 .6-1.8 2.2z" fill="#0000bf"/>
<path d="M278.1 131.3h-2.7l-5.1 10.4" fill="none" stroke="#0000bf" stroke-width=".31"/>
<g fill="#0000bf">
<path d="M248.4 131.5l1.9 .4-.1 .3-1.8-.4z"/>
<path d="M267.7 135.1l2.5 1.3-2.8 .1z"/>
<path d="M225.7 126.8l2.9-.1-.3 1.3z"/>
</g>
<path d="M225.7 126.8l17.2 3.7M226.3 124.1l-1.4 6.3M253.1 132.7l17.1 3.7M270.8 133.7l-1.4 6.3" fill="none" stroke="#0000bf" stroke-width=".31"/>
<path d="M209.8 143.3l1 .9-2.2 1.7z" fill="#0000bf"/>
<path d="M214.4 142h-2.7l-3.1 3.9" fill="none" stroke="#0000bf" stroke-width=".31"/>
<g fill="#0000bf">
<path d="M214.3 166.8h.3v1.9h-.3z"/>
<path d="M213.7 185.6h1.4l-.7 2.7z"/>
<path d="M214.4 149.7l.7 2.8h-1.4z"/>
</g>
<path d="M211.8 149.7h5.4M214.4 149.7v14.2M214.4 174.2v14.1M212.7 188.3h4.5" fill="none" stroke="#0000bf" stroke-width=".31"/>
<g fill="#0000bf">
<path d="M204.8 140.6l2.6 1.2-2.9 .1z"/>
<path d="M160.7 131.6l2.9-.1-.3 1.4z"/>
</g>
<path d="M160.7 131.6l19.4 4.3M161.3 128.9l-.8 3.6M188 137.6l19.4 4.2M208 139.1l-.8 3.6" fill="none" stroke="#0000bf" stroke-width=".31"/>
<g fill="#0000bf">
<path d="M207.7 157.8l2.7 1-2.8 .4z"/>
<path d="M197.8 143.1l.4 2.9-1.3-.2z"/>
</g>
<path d="M195.1 142.5l5.1 1.1M197.8 143.1a12.9 12.9 0 0 0 .3 6.4M204.4 157.3a12.9 12.9 0 0 0 6 1.5M210.4 157.2v4.3" fill="none" stroke="#0000bf" stroke-width=".31"/>
<path d="M95.7 144.2l1.1-.9 1.1 2.6z" fill="#0000bf"/>
<path d="M92.1 142h2.8l3 3.9" fill="none" stroke="#0000bf" stroke-width=".31"/>
<g fill="#0000bf">
<path d="M92 166.8h.3v1.9h-.3z"/>
<path d="M91.4 185.6h1.4l-.7 2.7z"/>
<path d="M92.1 149.7l.7 2.8h-1.4z"/>
</g>
<path d="M89.3 149.7h5.4M92.1 149.7v14.2M92.1 174.2v14.1M89.3 188.3h4.5" fill="none" stroke="#0000bf" stroke-width=".31"/>
<g fill="#0000bf">
<path d="M99.1 141.8l2.6-1.2 .3 1.3z"/>
<path d="M143 131.5l2.8 .1-2.5 1.3z"/>
</g>
<path d="M98.5 139.1l.8 3.6M118.5 137.6l-19.4 4.2M145.2 128.9l.8 3.6M145.8 131.6l-19.4 4.3" fill="none" stroke="#0000bf" stroke-width=".31"/>
<g fill="#0000bf">
<path d="M58.9 131.4l1.9-.4v.2l-1.8 .4z"/>
<path d="M36.3 136.4l2.6-1.3 .3 1.4z"/>
<path d="M78 126.7l2.8 .1-2.5 1.2z"/>
</g>
<path d="M35.7 133.7l1.4 6.3M53.5 132.7l-17.2 3.7M80.2 124.1l1.4 6.3M80.8 126.8l-17.2 3.7" fill="none" stroke="#0000bf" stroke-width=".31"/>
<g fill="#0000bf">
<path d="M28.7 146l.7 2.8h-1.4z"/>
<path d="M28 182.7h1.4l-.7 2.8z"/>
</g>
<path d="M25.9 146h6.3M28.7 146v15.7M28.7 169.9v15.6M25.9 185.5h5.4" fill="none" stroke="#0000bf" stroke-width=".31"/>
<path d="M34.4 139.5l1.3-.6 .6 2.8z" fill="#0000bf"/>
<path d="M28.4 131.3h2.8l5.1 10.4" fill="none" stroke="#0000bf" stroke-width=".31"/>
<g fill="#0000bf">
<path d="M33.6 155.1l2.7-1 .2 1.4z"/>
<path d="M46.3 139.4l1 2.7-1.4 .1z"/>
</g>
<path d="M46.3 139.4a13 13 0 0 1-.3 6.4M49 138.8l-6.7 1.5M33.6 154.8v3.1M39.6 153.6a13 13 0 0 1-6 1.5" fill="none" stroke="#0000bf" stroke-width=".31"/>
<g fill="#0000bf">
<path d="M96.1 158.8l2.7-1 .1 1.4z"/>
<path d="M108.7 143.1l1 2.7-1.4 .2z"/>
</g>
<path d="M96.1 157.2v4.3M102.1 157.3a12.9 12.9 0 0 1-6 1.5M108.7 143.1a12.9 12.9 0 0 1-.2 6.4M111.4 142.5l-5.1 1.1" fill="none" stroke="#0000bf" stroke-width=".31"/>
<g fill="#0000bf">
<path d="M105.3 226.1l1.9-.1v.2l-1.9 .2z"/>
<path d="M79.4 227.9l2.8-.9v1.4z"/>
<path d="M127.6 224.1l2.8 .5-2.7 .9z"/>
</g>
<path d="M79.2 225.1l.6 8M99.8 226.6l-20.4 1.3M130.2 221.9l.5 8M130.4 224.6l-20.4 1.3" fill="none" stroke="#0000bf" stroke-width=".31"/>
<g fill="#0000bf">
<path d="M53.6 231.4l1.9-.3 .1 .3-1.9 .3z"/>
<path d="M76.1 227.6l2.8 .3-2.6 1.1z"/>
<path d="M27.6 235.3l2.7-1.1 .2 1.4z"/>
</g>
<path d="M27.2 232.5l1.2 8M48.2 232.3l-20.6 3M78.5 225.2l1.1 7.9M78.9 227.9l-20.5 3" fill="none" stroke="#0000bf" stroke-width=".31"/>
<g fill="#0000bf">
<path d="M78.4 221l1.9-.1v.2l-1.9 .2z"/>
<path d="M126.3 215.5l2.8 .5-2.7 .9z"/>
<path d="M26.9 226.5l2.7-1 .1 1.4z"/>
</g>
<path d="M128.8 213.2l1.9 17.7M129.1 216l-45.9 4.7M26.6 223.8l1.8 17.7M72.9 221.8l-46 4.7" fill="none" stroke="#0000bf" stroke-width=".31"/>
<g fill="#0000bf">
<path d="M41.8 89.8h.3l.2 1.9h-.2z"/>
<path d="M41.3 84.5l1 2.6-1.3 .2z"/>
<path d="M41.9 94.8l1.4-.1-.4 2.8z"/>
</g>
<path d="M41.3 84.5l.3 2.4M42.6 95l.3 2.5M44.1 84.1l-6 .8M45.7 97.2l-6 .7" fill="none" stroke="#0000bf" stroke-width=".31"/>
<g fill="#0000bf">
<path d="M278.6 88.7l1.8 .6-.1 .3-1.8-.6z"/>
<path d="M265.1 83.5l2.4 1.6-2.8-.3z"/>
<path d="M270 85.9l2.8 .2-.4 1.4z"/>
</g>
<path d="M263.6 83.7l10.3 3.5M268.4 82.4l-.4 1.3M270.9 83.3l-.5 1.3" fill="none" stroke="#0000bf" stroke-width=".31"/>
<g fill="#0000bf">
<path d="M23.9 89.1l1.8-.6 .1 .3-1.8 .6z"/>
<path d="M36.6 84.9l2.5-1.5 .4 1.3z"/>
<path d="M31.3 86l2.8-.2-2.4 1.6z"/>
</g>
<path d="M33.2 83.2l.5 1.4M35.7 82.3l.5 1.4M40.6 83.6l-10.4 3.5" fill="none" stroke="#0000bf" stroke-width=".31"/>
<g fill="#0000bf">
<path d="M262.4 89.8h.2l-.2 1.9h-.3z"/>
<path d="M263.2 84.5l.3 2.8-1.3-.1z"/>
<path d="M261.2 94.7l1.3 .2-1 2.6z"/>
</g>
<g fill="none" stroke="#0000bf" stroke-width=".31">
<path d="M125.8 50.9h50.3M128.2 55.4h45.5M135.2 59.8h32.6M312.8 45.7h86.6M324.1 50.1h64M332 54.6h48.2M135.9 64.3h31.2M67.7 98a4 4 0 0 1 2.8-1.1h5.6a4 4 0 0 1 3.6 4.1 4 4 0 0 1-3.9 3.8h-5.6a4 4 0 0 1-3.4-2.6 4 4 0 0 1 .9-4.2zM227.6 97.9a4 4 0 0 1 2.8-1.1h3.5a4 4 0 0 1 3.6 4.1 4 4 0 0 1-4 3.8h-3.4a4 4 0 0 1-3.4-2.6 4 4 0 0 1 .9-4.2zM258.7 97.2l5.7 .7M260.4 84.1l5.7 .8M261.8 95.1l-.3 2.4"/>
<path d="M263.2 84.5l-.3 2.5M309.5 114.3h81.2M318.1 118.7h64M326 123.2h48.1M49.6 157.3h27.3M112.3 158.4h23.8M170.6 158.4h23.4M229.7 157.3h26.9M126.9 198.3h53.1M143.9 193.8h19.1M120.1 202.7h66.6M181.9 216.6h92.6v45.6h-92.6z"/>
<path d="M286.5 231.5h61.4M291.4 227h51.6M292.7 222.6h49M352.6 236.5h61.5M356.8 232.1h53.1M358.9 227.6h48.9M65.9 255.2h40.8M316.8 240.3h103.7v27.8h-103.7zM364.3 249.2h54.8"/>
</g>
<g fill="#0000bf">
<path d="M81.2 182.7h1.4l-.7 2.8z"/>
<path d="M81.9 131.7l.7 2.8h-1.4z"/>
</g>
<path d="M79.1 131.7h1.4M81.9 131.7v22.9M81.9 162.7v22.8M34.1 185.5h50.6" fill="none" stroke="#0000bf" stroke-width=".31"/>
<g fill="#0000bf">
<path d="M223.9 182.7h1.4l-.7 2.8z"/>
<path d="M224.6 131.7l.7 2.8h-1.4z"/>
</g>
<path d="M221.9 131.7h1.3M224.6 131.7v22.9M224.6 162.7v22.8M221.9 185.5h50.5" fill="none" stroke="#0000bf" stroke-width=".31"/>
<g fill="#0000bf">
<path d="M146.2 159.3h.3v2h-.3z"/>
<path d="M145.6 185.6h1.4l-.7 2.7z"/>
<path d="M146.3 134.9l.7 2.8h-1.4z"/>
</g>
<path d="M143.5 134.9h1.4M146.3 134.9v21.6M146.3 166.8v21.5M96.6 188.3h52.5" fill="none" stroke="#0000bf" stroke-width=".31"/>
<g fill="#0000bf">
<path d="M160.1 159.3h.3v2h-.3z"/>
<path d="M160.2 134.9l.7 2.8h-1.4z"/>
<path d="M159.5 185.6h1.4l-.7 2.7z"/>
</g>
<path d="M157.4 134.9h1.4M160.2 134.9v21.6M160.2 166.8v21.5M157.4 188.3h52.5" fill="none" stroke="#0000bf" stroke-width=".31"/>
<path d="M146 132.1l1.3 .1-1 2.7z" fill="#006300"/>
<path d="M147.6 111h1.6l-2.9 23.9" fill="none" stroke="#006300" stroke-width=".31"/>
<path d="M158.4 132.7l1.3-.6 .5 2.8z" fill="#006300"/>
<path d="M149.2 111l11 23.9" fill="none" stroke="#006300" stroke-width=".31"/>
<g font-size="3.9" fill="#0000bf">
<text x="393.9" y="19.5" transform="rotate(-90 393.9 19.5)">3 &quot;</text>
<text x="309.1" y="26.1">R3&quot;</text>
<text x="104.9" y="33.7">5 &quot;</text>
<text x="193.5" y="33.5">5 &quot;</text>
<text x="350.7" y="37.6">41 &quot;</text>
<text x="57.4" y="46.6" transform="rotate(-97 57.4 46.6)">3&quot;</text>
<text x="250.8" y="47.2" transform="rotate(-83 250.8 47.2)">3&quot;</text>
<text x="312.8" y="45.4">AFT SUPERSTRUCTURE TRANSV. GRABRAILS</text>
<text x="78.5" y="48.8" transform="rotate(-97 78.5 48.8)">3&quot;</text>
<text x="125.8" y="50.7">P10 (PORT) AND P9 (STBD)</text>
<text x="226.5" y="49" transform="rotate(-83 226.5 49)">3&quot;</text>
<text x="270.1" y="52.5" transform="rotate(19 270.1 52.5)">9 &quot;</text>
<text x="324.1" y="49.8">VIEW NORMAL TO RADIUS BENDS</text>
<text x="28.6" y="54.4" transform="rotate(-19 28.6 54.4)">9 &quot;</text>
<text x="128.2" y="55.1">SUPERSTRUCTURE AFT</text>
<text x="135.2" y="59.6">TRANSV. PLATES</text>
<text x="332" y="54.3">*(2X) P&amp;S SYMMETRICAL*</text>
<text x="135.9" y="64">VIEWS LKG FWD</text>
<text x="123.8" y="87.6" transform="rotate(-90 123.8 87.6)">2 &quot;</text>
<text x="182.7" y="87.6" transform="rotate(-90 182.7 87.6)">2 &quot;</text>
<text x="276.1" y="89.4" transform="rotate(19 276.1 89.4)">1 &quot;</text>
<text x="384.1" y="90" transform="rotate(-90 384.1 90)">3 &quot;</text>
<text x="22.4" y="91.3" transform="rotate(-19 22.4 91.3)">1 &quot;</text>
<text x="43.9" y="93.6" transform="rotate(-97 43.9 93.6)">8 &quot;</text>
<text x="263.4" y="94" transform="rotate(-83 263.4 94)">8 &quot;</text>
<text x="315.5" y="96.7">R3&quot;</text>
<text x="69.7" y="102.2">P10</text>
<text x="229.5" y="102.1">P9</text>
<text x="348.3" y="107.5">32 &quot;</text>
<text x="309.5" y="114">AFT SUPERSTRUCTURE VERT. GRABRAILS</text>
<text x="318.1" y="118.5">VIEW NORMAL TO RADIUS BENDS</text>
<text x="326" y="122.9">*(2X) P&amp;S SYMMETRICAL*</text>
<text x="20.9" y="132.7">R3&quot;</text>
<text x="55" y="133.8" transform="rotate(-12 55 133.8)">28 &quot;</text>
<text x="181" y="137.5" transform="rotate(12 181 137.5)">30&quot;</text>
<text x="243.9" y="132.1" transform="rotate(12 243.9 132.1)">28 &quot;</text>
<text x="279.5" y="132.7">R3&quot;</text>
<text x="84.6" y="143.4">R3&quot;</text>
<text x="120" y="138.7" transform="rotate(-12 120 138.7)">30&quot;</text>
<text x="215.8" y="143.4">R3&quot;</text>
<text x="259.3" y="148" transform="rotate(51 259.3 148)">102°</text>
<text x="328.5" y="147.6" transform="rotate(-7 328.5 147.6)">16&quot;</text>
<text x="355.2" y="148.3">R3&quot;</text>
<text x="370.3" y="147.7">R3&quot;</text>
<text x="387.2" y="144.5" transform="rotate(-7 387.2 144.5)">3&quot;</text>
<text x="405.5" y="147.2">R3&quot;</text>
<text x="42.2" y="154.4" transform="rotate(-51 42.2 154.4)">102°</text>
<text x="196.8" y="151.7" transform="rotate(51 196.8 151.7)">102°</text>
<text x="301.1" y="152.3">R3&quot;</text>
<text x="49.6" y="157">PORT OB/FWD</text>
<text x="83.3" y="161.5" transform="rotate(-90 83.3 161.5)">34&quot;</text>
<text x="104.6" y="158" transform="rotate(-51 104.6 158)">102°</text>
<text x="112.3" y="158.1">PORT IB/AFT</text>
<text x="170.6" y="158.1">STBD IB/AFT</text>
<text x="226" y="161.5" transform="rotate(-90 226 161.5)">34&quot;</text>
<text x="229.7" y="157">STBD OB/FWD</text>
<text x="390.7" y="160.6" transform="rotate(-49 390.7 160.6)">97°</text>
<text x="147.7" y="165.6" transform="rotate(-90 147.7 165.6)">33 &quot;</text>
<text x="161.6" y="165.6" transform="rotate(-90 161.6 165.6)">33 &quot;</text>
<text x="324.6" y="165.7" transform="rotate(-48 324.6 165.7)">97°</text>
<text x="388.4" y="168">9&quot;</text>
<text x="30.1" y="168.6" transform="rotate(-90 30.1 168.6)">25&quot;</text>
<text x="93.5" y="173" transform="rotate(-90 93.5 173)">24 &quot;</text>
<text x="215.8" y="173" transform="rotate(-90 215.8 173)">24 &quot;</text>
<text x="279.2" y="168.6" transform="rotate(-90 279.2 168.6)">25&quot;</text>
<text x="328.5" y="172.9">21 &quot;</text>
<text x="311.6" y="190" transform="rotate(-90 311.6 190)">35 &quot;</text>
<text x="351.2" y="189.3" transform="rotate(-90 351.2 189.3)">36 &quot;</text>
<text x="378.2" y="190.5" transform="rotate(-90 378.2 190.5)">42&quot;</text>
<text x="126.9" y="198">FORMED RAIL-STANCHIONS</text>
<text x="143.9" y="193.5">AFT DECK</text>
<text x="398.7" y="192.1" transform="rotate(-90 398.7 192.1)">41 &quot;</text>
<text x="120.1" y="202.4">VIEWS NORMAL TO RADIUS BENDS</text>
<text x="183.3" y="220.8">NOTES</text>
<text x="74.3" y="223" transform="rotate(-6 74.3 223)">64 &quot;</text>
<text x="101.1" y="227.9" transform="rotate(-4 101.1 227.9)">32 &quot;</text>
<text x="183.3" y="225.2">*STANCHION &amp; RAIL ENDS NEED BEVELS AT</text>
<text x="291.4" y="226.7">FORMED STANCHION (AFT)</text>
<text x="292.7" y="222.3">STBD FWD DECK ACCESS</text>
<text x="358.9" y="227.3">STBD FWD DECK ACCESS</text>
<text x="49.6" y="233.5" transform="rotate(-8 49.6 233.5)">32 &quot;</text>
<text x="183.3" y="229.7">DECK FLANGES &amp; NON-ORTHOGONAL</text>
<text x="286.5" y="231.2">VIEW NORMAL TO RADIUS BEND</text>
<text x="356.8" y="231.8">FORMED STANCHION (FWD)</text>
<text x="183.3" y="234.1">LANDINGS AGAINST SUPERSTRUCTURE</text>
<text x="183.3" y="238.6">*DIMENSIONS TO TUBE CENTERS, RADIUS</text>
<text x="352.6" y="236.2">VIEW NORMAL TO RADIUS BEND</text>
<text x="183.3" y="243">TANGENTS, OR LONGEST EDGE OF BEVELED</text>
<text x="392" y="244.5">SOLANDER 38</text>
<text x="183.3" y="247.4">END UNLESS OTHERWISE NOTED</text>
<text x="183.3" y="251.9">*ALL RAILS &amp; STANCHIONS SCH40</text>
<text x="250.1" y="251.9">1&quot; NOMINAL</text>
<text x="364.3" y="248.9">RAIL &amp; STANCHION PLANSET</text>
<text x="65.9" y="254.9">PORT SHELF LIP RAIL</text>
<text x="183.3" y="256.3">ALUM. PIPE EXCEPT 2&quot; X 2&quot; SQ TUBE FOR AFT</text>
<text x="317.9" y="253.4">MIDSHIPS SUPERSTRUCTURE AREA &amp; P&amp;S AFT DECK</text>
<text x="383.2" y="257.8">3/4&quot;=1'-0&quot; / 11&quot; X 17&quot;</text>
<text x="66.7" y="259.3">STBD SYMMETRICAL</text>
<text x="183.3" y="260.8">THROTTLE STATION</text>
<text x="397.6" y="262.3">HJN 7/17/25</text>
<text x="393.3" y="266.7">SHEET 4 OF 6</text>
</g>
<g font-size="3.9" fill="#7d26cd">
<text x="230.6" y="65.2">49 &quot;</text>
<text x="315.2" y="67.3">2&quot; X 2&quot; SQ TUBE FOR AFT THROTTLE STATION</text>
<text x="315.2" y="71.8">*SET FWD OF P9 TRANSV PLATE; SPANS BTWN EXIST.</text>
<text x="315.2" y="76.2">VERTICAL FRAMING</text>
<text x="235.4" y="83.2" transform="rotate(-90 235.4 83.2)">13 &quot;</text>
</g>
<g font-size="3.9" fill="#696969">
<text x="89.4" y="81.1">D4</text>
<text x="209.8" y="81.8">D5</text>
</g>
<g font-size="3.9" fill="#006300">
<text x="108.6" y="112.5">ENDS LAND AT AFT</text>
<text x="103.1" y="116.9">FACES OF 4&quot;X4&quot; ARCH</text>
<text x="121.3" y="125.8">SEE SHEET 5</text>
<text x="124.7" y="121.4">VERTICALS</text>
<text x="292.2" y="132.1">SEE SHEET 5 FOR UPPER LANDING LOCS</text>
<text x="309.1" y="136.6">ON SUPERSTRUCTURE CANOPY</text>
<text x="124.6" y="255.6">RAIL SITS ON EXIST.</text>
<text x="124.6" y="260.1">SHELF LIP PLATE</text>
</g>
<g font-size="2.7" fill="#0000bf">
<text x="392" y="17.1" transform="rotate(-90 392 17.1)">1</text>
<text x="394.9" y="17.2" transform="rotate(-90 394.9 17.2)">2</text>
<text x="107.3" y="31.9">3</text>
<text x="107.3" y="34.7">4</text>
<text x="195.9" y="31.7">3</text>
<text x="195.9" y="34.5">4</text>
<text x="355.3" y="35.8">1</text>
<text x="355.3" y="38.6">4</text>
<text x="30.3" y="51.9" transform="rotate(-19 30.3 51.9)">3</text>
<text x="273" y="51.6" transform="rotate(19 273 51.6)">3</text>
<text x="31.2" y="54.5" transform="rotate(-19 31.2 54.5)">4</text>
<text x="272.1" y="54.3" transform="rotate(19 272.1 54.3)">4</text>
<text x="24" y="88.8" transform="rotate(-19 24 88.8)">3</text>
<text x="122" y="85.3" transform="rotate(-90 122 85.3)">3</text>
<text x="124.8" y="85.2" transform="rotate(-90 124.8 85.2)">4</text>
<text x="180.9" y="85.3" transform="rotate(-90 180.9 85.3)">3</text>
<text x="183.7" y="85.2" transform="rotate(-90 183.7 85.2)">4</text>
<text x="278.9" y="88.5" transform="rotate(19 278.9 88.5)">3</text>
<text x="382.3" y="87.5" transform="rotate(-90 382.3 87.5)">1</text>
<text x="385.1" y="87.6" transform="rotate(-90 385.1 87.6)">2</text>
<text x="25" y="91.4" transform="rotate(-19 25 91.4)">4</text>
<text x="41.7" y="91.4" transform="rotate(-97 41.7 91.4)">1</text>
<text x="44.5" y="91.1" transform="rotate(-97 44.5 91.1)">4</text>
<text x="261.9" y="91.3" transform="rotate(-83 261.9 91.3)">1</text>
<text x="264.6" y="91.8" transform="rotate(-83 264.6 91.8)">4</text>
<text x="278" y="91.2" transform="rotate(19 278 91.2)">4</text>
<text x="352.9" y="105.7">1</text>
<text x="352.8" y="108.5">4</text>
<text x="59" y="131" transform="rotate(-12 59 131)">3</text>
<text x="248.7" y="131.3" transform="rotate(12 248.7 131.3)">3</text>
<text x="59.7" y="133.8" transform="rotate(-12 59.7 133.8)">4</text>
<text x="248.1" y="134" transform="rotate(12 248.1 134)">4</text>
<text x="145.9" y="161" transform="rotate(-90 145.9 161)">3</text>
<text x="148.7" y="161" transform="rotate(-90 148.7 161)">4</text>
<text x="159.8" y="161" transform="rotate(-90 159.8 161)">3</text>
<text x="162.6" y="161" transform="rotate(-90 162.6 161)">4</text>
<text x="91.7" y="168.4" transform="rotate(-90 91.7 168.4)">1</text>
<text x="94.5" y="168.4" transform="rotate(-90 94.5 168.4)">4</text>
<text x="214" y="168.4" transform="rotate(-90 214 168.4)">1</text>
<text x="216.8" y="168.4" transform="rotate(-90 216.8 168.4)">4</text>
<text x="333" y="171.1">3</text>
<text x="333.1" y="173.9">4</text>
<text x="309.7" y="185.5" transform="rotate(-90 309.7 185.5)">3</text>
<text x="312.5" y="185.5" transform="rotate(-90 312.5 185.5)">4</text>
<text x="349.4" y="184.8" transform="rotate(-90 349.4 184.8)">3</text>
<text x="352.2" y="184.7" transform="rotate(-90 352.2 184.7)">4</text>
<text x="396.9" y="187.5" transform="rotate(-90 396.9 187.5)">1</text>
<text x="399.7" y="187.6" transform="rotate(-90 399.7 187.6)">4</text>
<text x="78.6" y="220.7" transform="rotate(-6 78.6 220.7)">3</text>
<text x="78.9" y="223.5" transform="rotate(-6 78.9 223.5)">4</text>
<text x="105.5" y="225.8" transform="rotate(-4 105.5 225.8)">1</text>
<text x="53.8" y="231.1" transform="rotate(-8 53.8 231.1)">3</text>
<text x="54.2" y="233.9" transform="rotate(-8 54.2 233.9)">4</text>
<text x="105.7" y="228.6" transform="rotate(-4 105.7 228.6)">4</text>
</g>
<g font-size="2.7" fill="#7d26cd">
<text x="235.1" y="63.4">3</text>
<text x="235.1" y="66.2">4</text>
<text x="233.6" y="78.7" transform="rotate(-90 233.6 78.7)">3</text>
<text x="236.4" y="78.7" transform="rotate(-90 236.4 78.7)">4</text>
</g>
</svg>
